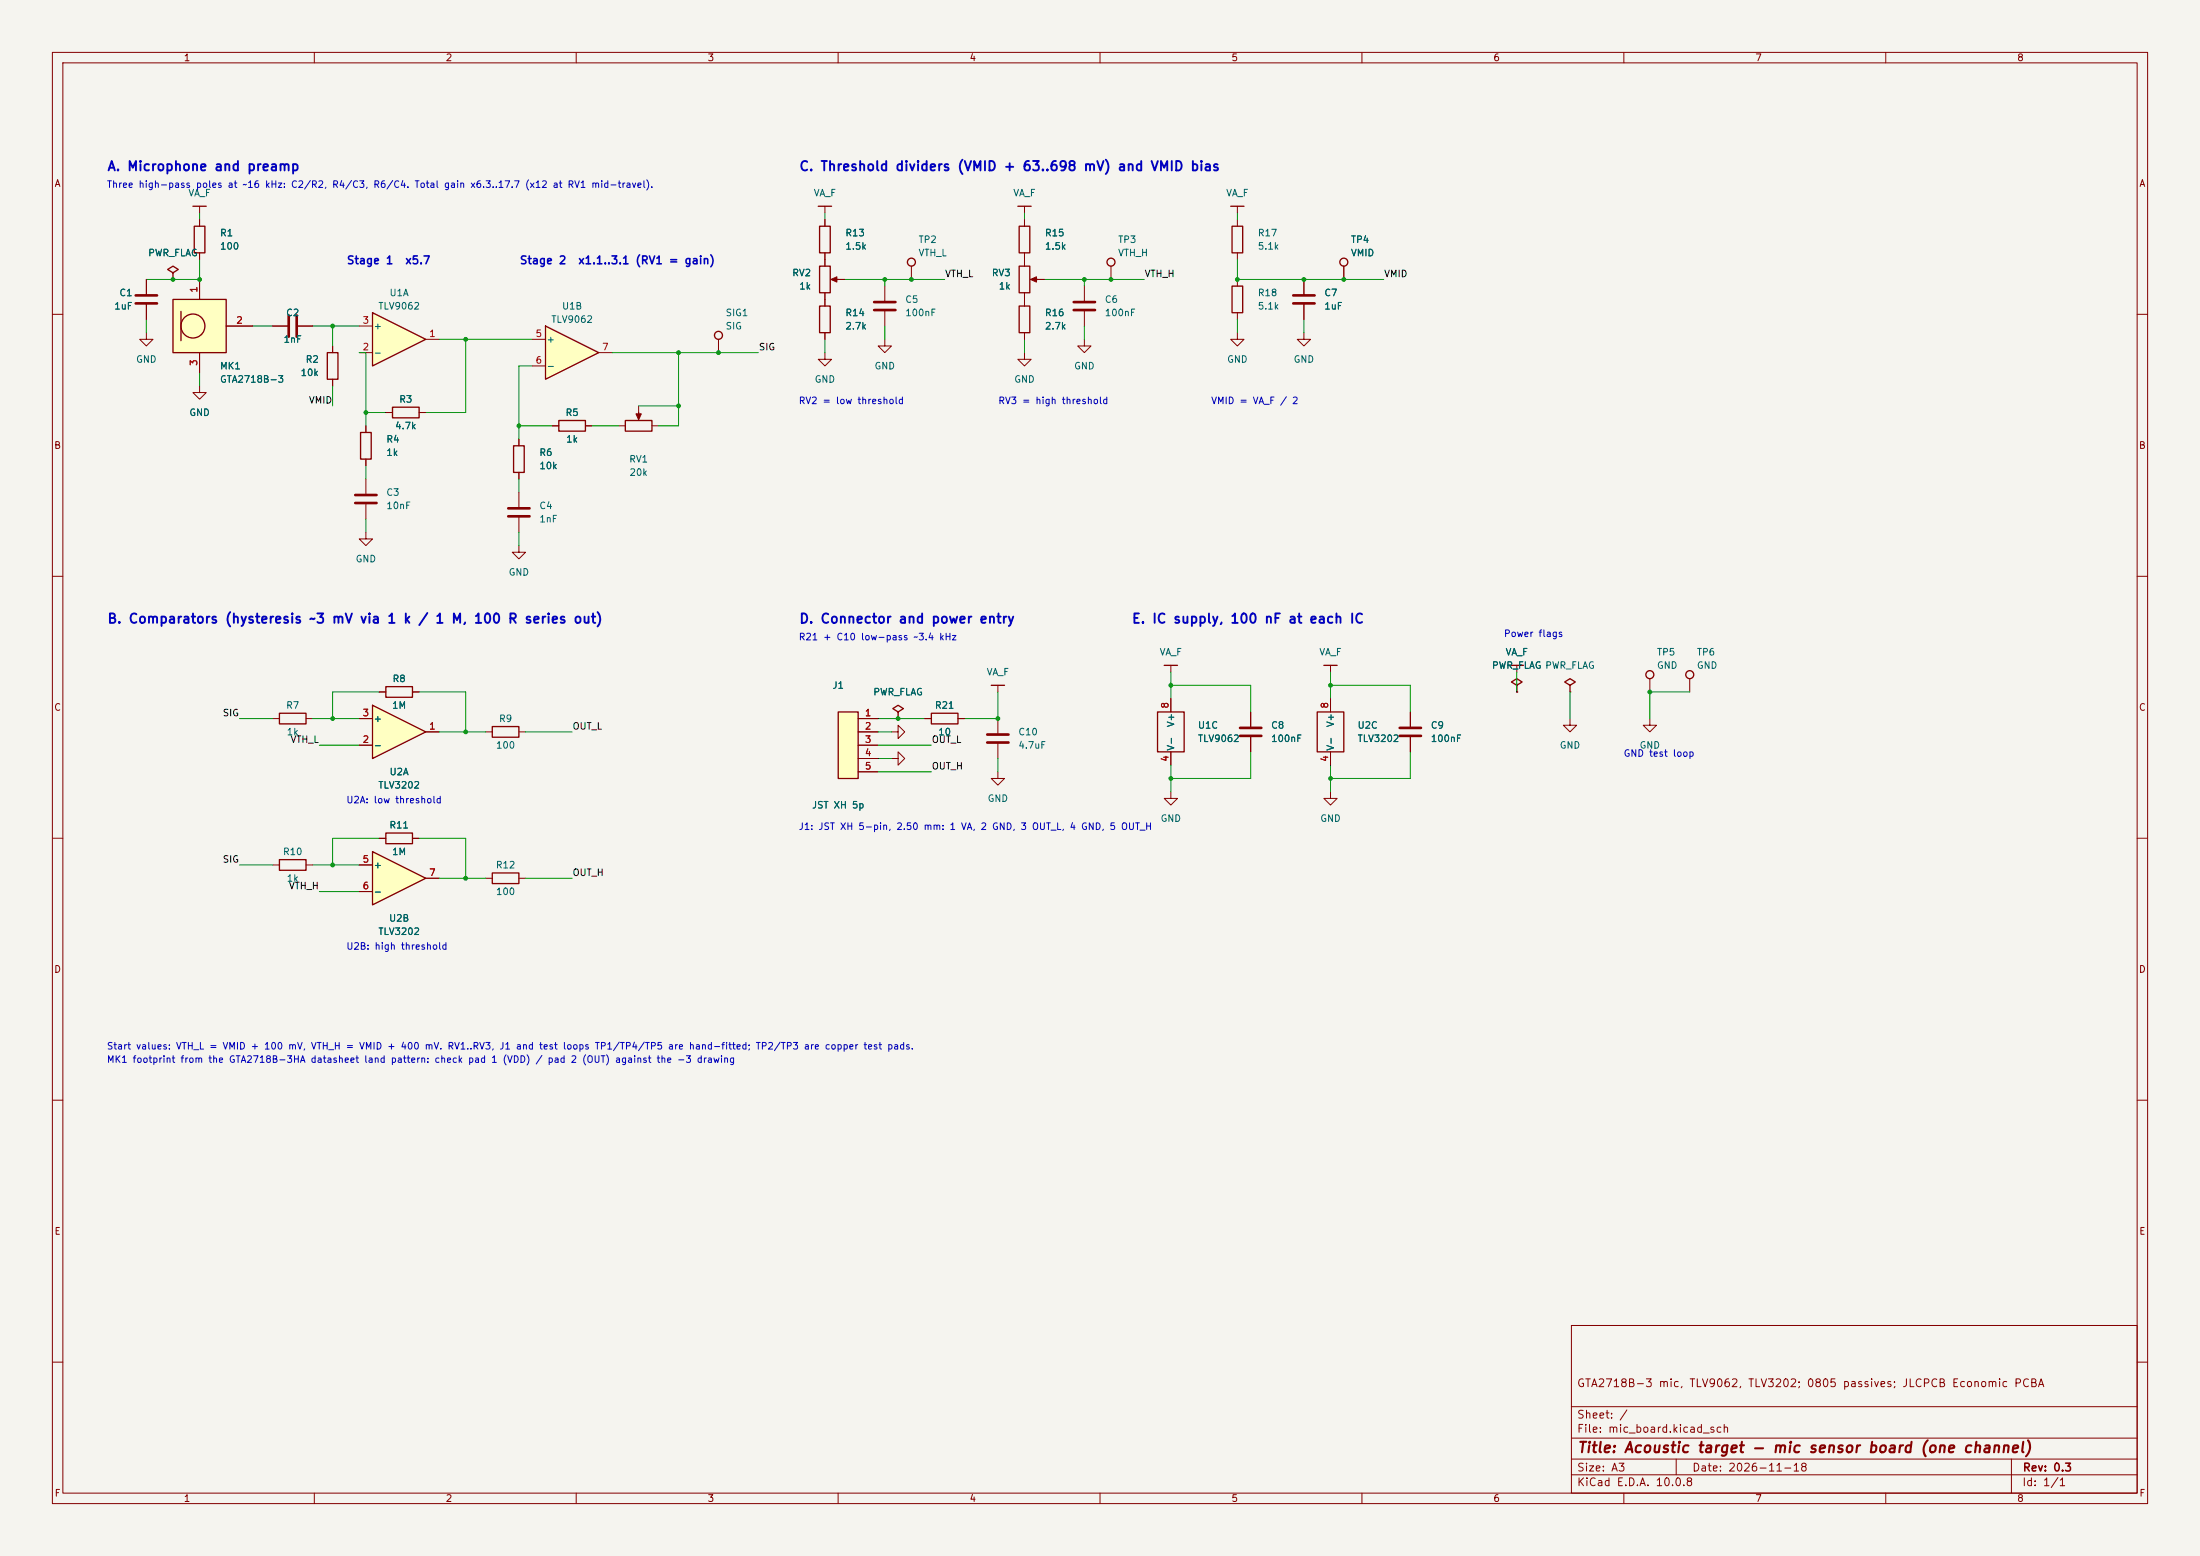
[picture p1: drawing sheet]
<svg xmlns="http://www.w3.org/2000/svg" width="420mm" height="297mm" viewBox="0 0 420 297" stroke-linecap="round" stroke-linejoin="round" font-family="sans-serif">
<path d="M0 0h420v297h-420z" fill="#f5f4ef" stroke="#f5f4ef" stroke-width=".19"/>
<g fill="none" stroke="#840000" stroke-width=".19">
<path d="M10 10h400v277h-400zM12 12h396v273h-396zM60 10v2M110 10v2M160 10v2M210 10v2M260 10v2M310 10v2M360 10v2M10 60h2M73.7 78.7h1.2M80 78.7h1.3"/>
<path d="M408 60h2M10 110h2M408 110h2M170.2 139.7h1.2v-1.3l1.3 1.3-1.3 1.3v-1.3M10 160h2M408 160h2M10 210h2M408 210h2M300 253h108v32h-108zM10 260h2M300 278.5h108M300 274.5h108"/>
<path d="M300 268.5h108M320 278.5v3M384 278.5v6.5M408 260h2M60 285v2M110 285v2M160 285v2M210 285v2M260 285v2M300 281.5h108M310 285v2M360 285v2"/>
</g>
<path d="M74.9 77.7h5.1v2.1h-5.1z" fill="none" stroke="#840000" stroke-width=".25"/>
<path d="M71.1 59.7l10.2 5.1-10.2 5.1z" fill="#ffffc2"/>
<g fill="none" stroke="#840000" stroke-width=".25">
<path d="M71.1 59.7l10.2 5.1-10.2 5.1zM68.8 82.6h2.1v5h-2.1z"/>
<circle cx="315" cy="128.8" r=".76"/>
<circle cx="322.6" cy="128.8" r=".76"/>
</g>
<path d="M68.6 67.3h2.5M68.6 62.2h2.5M81.3 64.8h2.5M69.8 81.3v1.3M69.8 87.6v1.3M69.8 91.4v3.1M69.8 96v3.1M69.8 101.6v1.3h1.3l-1.3 1.2-1.2-1.2h1.2M315 137.2v1.2h1.2l-1.2 1.3-1.3-1.3h1.3M315 129.5v2.6M322.6 129.5v2.6M190.5 147.3v1.3h1.3l-1.3 1.3-1.3-1.3h1.3" fill="none" stroke="#840000" stroke-width=".19"/>
<path d="M67.8 94.5h4.1M67.8 96h4.1" fill="none" stroke="#840000" stroke-width=".51"/>
<path d="M160 135.9h3.8v12.7h-3.8z" fill="#ffffc2"/>
<path d="M36.8 39.4h2.6M98 85.1h2.1v5.1h-2.1zM160 135.9h3.8v12.7h-3.8zM171.4 135.9l1.1-.6-1.1-.7-1 .7 1 .6v1.3" fill="none" stroke="#840000" stroke-width=".25"/>
<g fill="none" stroke="#840000" stroke-width=".19">
<path d="M38.1 39.4v1.2M99.1 83.8v1.3M99.1 90.2v1.2M99.1 94v3M99.1 98.6v3M99.1 104.1v1.3h1.2l-1.2 1.3-1.3-1.3h1.3M163.8 137.2h3.8M163.8 139.7h3.8M171.4 137.2h.1M190.5 137.2v3M163.8 142.2h3.8M163.8 144.8h3.8"/>
<path d="M163.8 147.3h3.8M170.2 144.8h1.2v-1.3l1.3 1.3-1.3 1.3v-1.3M190.5 141.7v3.1"/>
</g>
<path d="M97 97h4.1M97 98.6h4.1M188.5 140.2h4M188.5 141.7h4" fill="none" stroke="#840000" stroke-width=".51"/>
<path d="M104.1 62.2l10.2 5.1-10.2 5.1z" fill="#ffffc2"/>
<path d="M33 52.1l1-.7-1-.6-1 .6 1 .7v1.2M104.1 62.2l10.2 5.1-10.2 5.1zM121.9 78.7v1.1M106.7 80.3h5.1v2h-5.1zM119.4 80.3h5.1v2h-5.1zM221 135.9h5.1v7.6h-5.1zM289.6 130.8l1-.6-1-.7-1.1 .7 1.1 .6v1.3M299.7 130.8l1-.6-1-.7-1 .7 1 .6v1.3M53.3 164.1h5.1v2h-5.1z" fill="none" stroke="#840000" stroke-width=".25"/>
<g fill="none" stroke="#840000" stroke-width=".19">
<path d="M33 53.3h.1M248.9 53.3v3.1M248.9 57.9v3.1M101.6 64.8h2.5M101.6 69.9h2.5M114.3 67.3h2.5M121.9 77.5v1.2M248.9 63.5v1.3h1.3l-1.3 1.2-1.3-1.2h1.3M105.4 81.3h1.3M111.8 81.3h1.2M118.1 81.3h1.3M124.5 81.3h1.2"/>
<path d="M223.5 133.4v2.5M238.8 135.9v3M289.6 132.1h.1M299.7 137.2v1.2h1.3l-1.3 1.3-1.3-1.3h1.3M299.7 132.1h.1M223.5 151.1v1.3h1.3l-1.3 1.3-1.3-1.3h1.3M223.5 143.5v2.6M238.8 140.5v3M52.1 165.1h1.2M58.4 165.1h1.3"/>
</g>
<path d="M121.4 79h1l-.5 1.1z" fill="#840000" stroke="#840000" stroke-width=".19"/>
<path d="M246.9 56.4h4.1M246.9 57.9h4.1M236.7 138.9h4.1M236.7 140.5h4.1" fill="none" stroke="#840000" stroke-width=".51"/>
<path d="M71.1 162.6l10.2 5-10.2 5.1z" fill="#ffffc2"/>
<g fill="none" stroke="#840000" stroke-width=".25">
<path d="M156.2 39.4h2.5M194.3 39.4h2.5M37.1 43.2h2v5.1h-2zM194.6 58.4h2v5.1h-2zM194.6 43.2h2v5.1h-2zM194.6 50.8h2v5.1h-2zM197.1 53.3h1M62.5 67.3h2v5.1h-2zM53.3 136.1h5.1v2.1h-5.1zM73.7 131.1h5v2h-5zM94 138.7h5.1v2h-5.1zM177.8 136.1h5.1v2.1h-5.1z"/>
<path d="M189.2 130.8h2.6M222.2 127h2.6M251.5 135.9h5v7.6h-5zM252.7 127h2.6M288.3 127h2.5M73.7 159h5v2h-5zM71.1 162.6l10.2 5-10.2 5.1zM94 166.6h5.1v2.1h-5.1z"/>
<circle cx="174" cy="50" r=".76"/>
<circle cx="212.1" cy="50" r=".76"/>
<circle cx="256.5" cy="50" r=".76"/>
<circle cx="137.2" cy="64" r=".76"/>
</g>
<g fill="none" stroke="#840000" stroke-width=".19">
<path d="M157.5 39.4v1.2M195.6 39.4v1.2M27.9 53.3v3.1M27.9 57.9v3.1M38.1 41.9v1.3M38.1 48.3v1.2M174 50.8v2.5M195.6 41.9v1.3M195.6 48.3v2.5M195.6 55.9v2.5M198.1 53.3h1.3M207 54.6v3.1"/>
<path d="M207 59.2v3M212.1 50.8v2.5M256.5 50.8v2.5M27.9 63.5v1.3h1.3l-1.3 1.2-1.2-1.2h1.2M63.5 66v1.3M63.5 72.4v1.3M137.2 64.8v2.5M195.6 67.3v1.3h1.2l-1.2 1.3-1.3-1.3h1.3M195.6 63.5v1.3M207 64.8v1.2h1.3l-1.3 1.3-1.3-1.3h1.3M236.2 63.5v1.3h1.3l-1.3 1.2-1.3-1.2h1.3M52.1 137.2h1.2"/>
<path d="M58.4 137.2h1.3M72.4 132.1h1.3M78.7 132.1h1.3M92.7 139.7h1.3M99.1 139.7h1.2M176.5 137.2h1.3M182.9 137.2h1.2M190.5 130.8v1.3M223.5 127v1.3M254 127v1.3M254 133.4v2.5M269.2 135.9v3"/>
<path d="M289.6 127v1.3M254 143.5v2.6M269.2 140.5v3M68.6 165.1h2.5M68.6 170.2h2.5M72.4 160h1.3M78.7 160h1.3M81.3 167.6h2.5M92.7 167.6h1.3M99.1 167.6h1.2"/>
</g>
<path d="M25.9 56.4h4.1M25.9 57.9h4.1M205 57.7h4M205 59.2h4M267.2 138.9h4.1M267.2 140.5h4.1" fill="none" stroke="#840000" stroke-width=".51"/>
<path d="M196.7 53.3l1.2-.5v1z" fill="#840000" stroke="#840000" stroke-width=".19"/>
<path d="M71.1 134.6l10.2 5.1-10.2 5.1z" fill="#ffffc2"/>
<path d="M156.5 50.8h2v5.1h-2zM156.5 43.2h2v5.1h-2zM159 53.3h1M71.1 134.6l10.2 5.1-10.2 5.1z" fill="none" stroke="#840000" stroke-width=".25"/>
<path d="M157.5 41.9v1.3M157.5 48.3v2.5M157.5 55.9v1.3M160 53.3h1.3M38.1 73.7v1.2h1.3l-1.3 1.3-1.3-1.3h1.3M68.6 137.2h2.5M81.3 139.7h2.5M68.6 142.2h2.5M254 151.1v1.3h1.3l-1.3 1.3-1.3-1.3h1.3" fill="none" stroke="#840000" stroke-width=".19"/>
<path d="M158.6 53.3l1.2-.5v1z" fill="#840000" stroke="#840000" stroke-width=".19"/>
<path d="M33 57.2h10.2v10.1h-10.2z" fill="#ffffc2"/>
<g fill="none" stroke="#840000" stroke-width=".25">
<path d="M234.9 39.4h2.6M33 57.2h10.2v10.1h-10.2zM34.5 59.4v5.6M156.5 58.4h2v5.1h-2zM235.2 43.2h2v5.1h-2zM235.2 54.6h2v5.1h-2z"/>
<circle cx="36.8" cy="62.2" r="2.29"/>
</g>
<g fill="none" stroke="#840000" stroke-width=".19">
<path d="M236.2 39.4v1.2M27.9 53.3v3.1M27.9 57.9v3.1M33 53.3h.1M38.1 41.9v1.3M38.1 48.3v1.2M38.1 53.3v3.9M157.5 41.9v1.3M157.5 48.3v2.5M157.5 55.9v2.5M160 53.3h1.3M168.9 54.6v3.1"/>
<path d="M168.9 59.2v3M195.6 41.9v1.3M195.6 48.3v2.5M195.6 55.9v2.5M198.1 53.3h1.3M236.2 41.9v1.3M236.2 48.3v1.2M236.2 53.3v1.3M236.2 59.7v1.3M248.9 53.3v3.1M248.9 57.9v3.1M256.5 50.8v2.5"/>
<path d="M38.1 67.3v3.8M43.2 62.2h5.1M52.1 62.2h3M56.6 62.2h3.1M63.5 66v1.3M63.5 72.4v1.3M73.7 78.7h1.2M80 78.7h1.3M157.5 67.3v1.3h1.2l-1.2 1.3-1.3-1.3h1.3M157.5 63.5v1.3M168.9 64.8v1.2h1.3l-1.3 1.3-1.3-1.3h1.3M195.6 63.5v1.3"/>
<path d="M69.8 81.3v1.3M69.8 87.6v1.3M99.1 83.8v1.3M99.1 90.2v1.2M105.4 81.3h1.3M111.8 81.3h1.2M68.6 137.2h2.5M72.4 132.1h1.3M78.7 132.1h1.3M81.3 139.7h2.5M163.8 139.7h3.8M163.8 137.2h3.8"/>
<path d="M171.4 137.2h.1M176.5 137.2h1.3M182.9 137.2h1.2M223.5 133.4v2.5M238.8 135.9v3M254 133.4v2.5M269.2 135.9v3M289.6 132.1h.1M68.6 142.2h2.5M163.8 142.2h3.8M163.8 144.8h3.8M163.8 147.3h3.8"/>
<path d="M223.5 143.5v2.6M238.8 140.5v3M254 143.5v2.6M269.2 140.5v3M68.6 165.1h2.5M68.6 170.2h2.5M72.4 160h1.3M78.7 160h1.3M81.3 167.6h2.5"/>
</g>
<path d="M166.9 57.7h4M166.9 59.2h4M55.1 60.2v4.1M56.6 60.2v4.1" fill="none" stroke="#840000" stroke-width=".51"/>
<g fill="none" stroke="#009600" stroke-width=".19">
<path d="M38.1 40.6v1.3M38.1 49.5v3.8h-10.2M157.5 40.6v1.3M161.3 53.3h19M168.9 53.3v1.3M195.6 40.6v1.3M199.4 53.3h19M207 53.3v1.3M236.2 49.5v3.8h28M236.2 40.6v1.3M27.9 61v2.5M38.1 71.1v2.6"/>
<path d="M48.3 62.2h3.8M59.7 62.2h8.9M63.5 62.2v3.8M63.5 73.7v3.8M68.6 67.3h1.2v14M69.8 78.7h3.9M83.8 64.8h17.8M88.9 64.8v13.9h-7.6M101.6 69.9h-2.5v13.9M116.8 67.3h28M121.9 77.5h7.6M129.5 67.3v14h-3.8"/>
<path d="M157.5 64.8v2.5M168.9 62.2v2.6M195.6 64.8v2.5M207 62.2v2.6M236.2 61v2.5M248.9 61v2.5M69.8 88.9v2.5M69.8 99.1v2.5M99.1 81.3h6.3M99.1 91.4v2.6M113 81.3h5.1M99.1 101.6v2.5"/>
<path d="M45.7 137.2h6.4M59.7 137.2h8.9M72.4 132.1h-8.9v5.1M80 132.1h8.9v7.6M83.8 139.7h8.9M100.3 139.7h8.9M167.6 139.7h2.6M167.6 137.2h8.9M190.5 132.1v5.1h-6.4M223.5 128.3v5.1M223.5 130.8h15.3v5.1M254 128.3v5.1"/>
<path d="M254 130.8h15.2v5.1M289.6 128.3v3.8M299.7 132.1v5.1M322.6 132.1h-7.6v5.1M61 142.2h7.6M167.6 142.2h10.2M167.6 144.8h2.6M167.6 147.3h10.2M190.5 144.8v2.5M223.5 146.1v5M238.8 143.5v5.1h-15.3M254 146.1v5"/>
<path d="M269.2 143.5v5.1h-15.2M45.7 165.1h6.4M59.7 165.1h8.9M61 170.2h7.6M72.4 160h-8.9v5.1M80 160h8.9v7.6M83.8 167.6h8.9M100.3 167.6h8.9"/>
</g>
<g fill="#009600">
<circle cx="212.1" cy="53.3" r=".46"/>
<circle cx="236.2" cy="53.3" r=".46"/>
<circle cx="207" cy="53.3" r=".46"/>
<circle cx="168.9" cy="53.3" r=".46"/>
<circle cx="174" cy="53.3" r=".46"/>
<circle cx="129.5" cy="77.5" r=".46"/>
<circle cx="88.9" cy="64.8" r=".46"/>
<circle cx="99.1" cy="81.3" r=".46"/>
<circle cx="129.5" cy="67.3" r=".46"/>
<circle cx="137.2" cy="67.3" r=".46"/>
<circle cx="254" cy="130.8" r=".46"/>
<circle cx="256.5" cy="53.3" r=".46"/>
<circle cx="248.9" cy="53.3" r=".46"/>
<circle cx="315" cy="132.1" r=".46"/>
<circle cx="254" cy="148.6" r=".46"/>
<circle cx="63.5" cy="137.2" r=".46"/>
<circle cx="88.9" cy="139.7" r=".46"/>
<circle cx="88.9" cy="167.6" r=".46"/>
<circle cx="63.5" cy="165.1" r=".46"/>
<circle cx="190.5" cy="137.2" r=".46"/>
<circle cx="223.5" cy="130.8" r=".46"/>
<circle cx="223.5" cy="148.6" r=".46"/>
<circle cx="171.4" cy="137.2" r=".46"/>
<circle cx="33" cy="53.3" r=".46"/>
<circle cx="63.5" cy="62.2" r=".46"/>
<circle cx="69.8" cy="78.7" r=".46"/>
<circle cx="38.1" cy="53.3" r=".46"/>
</g>
<text font-size="2" fill="#840000" x="301" y="277.8">Title: Acoustic target - mic sensor board (one channel)</text>
<g font-size="1.8" fill="#0000c2">
<text x="20.4" y="33.1">A. Microphone and preamp</text>
<text x="152.5" y="33.1">C. Threshold dividers (VMID + 63..698 mV) and VMID bias</text>
<text x="20.4" y="119.4">B. Comparators (hysteresis ~3 mV via 1 k / 1 M, 100 R series out)</text>
<text x="152.5" y="119.4">D. Connector and power entry</text>
<text x="216" y="119.4">E. IC supply, 100 nF at each IC</text>
</g>
<g font-size="1.5" fill="#0000c2">
<text x="66.1" y="50.8">Stage 1</text>
<text x="77.2" y="50.8">x5.7</text>
<text x="99.1" y="50.8">Stage 2</text>
<text x="110.3" y="50.8">x1.1..3.1 (RV1 = gain)</text>
</g>
<g font-size="1.5" fill="#840000">
<text x="300.9" y="265.1">GTA2718B-3 mic, TLV9062, TLV3202; 0805 passives; JLCPCB Economic PCBA</text>
<text x="300.9" y="273.8">File: mic_board.kicad_sch</text>
<text x="300.9" y="271.1">Sheet: /</text>
<text x="300.9" y="281.2">Size: A3</text>
<text x="322.9" y="281.2">Date: 2026-11-18</text>
<text x="386" y="281.2">Rev: 0.3</text>
<text x="300.9" y="284">KiCad E.D.A. 10.0.8</text>
<text x="385.9" y="284">Id: 1/1</text>
</g>
<g font-size="1.3" fill="#840000">
<text x="35" y="12">1</text>
<text x="85" y="12">2</text>
<text x="135" y="12">3</text>
<text x="185" y="12">4</text>
<text x="235" y="12">5</text>
<text x="285" y="12">6</text>
<text x="335" y="12">7</text>
<text x="385" y="12">8</text>
<text x="10.3" y="36">A</text>
<text x="408.3" y="36">A</text>
<text x="10.2" y="86">B</text>
<text x="408.2" y="86">B</text>
<text x="10.2" y="136">C</text>
<text x="408.2" y="136">C</text>
<text x="10.2" y="186">D</text>
<text x="408.2" y="186">D</text>
<text x="10.3" y="236">E</text>
<text x="408.3" y="236">E</text>
<text x="10.3" y="286">F</text>
<text x="35" y="287">1</text>
<text x="85" y="287">2</text>
<text x="135" y="287">3</text>
<text x="185" y="287">4</text>
<text x="235" y="287">5</text>
<text x="285" y="287">6</text>
<text x="335" y="287">7</text>
<text x="385" y="287">8</text>
<text x="408.3" y="286">F</text>
</g>
<g font-size="1.3" fill="#0000c2">
<text x="20.3" y="36.2">Three high-pass poles at ~16 kHz: C2/R2, R4/C3, R6/C4. Total gain x6.3..17.7 (x12 at RV1 mid-travel).</text>
<text x="152.4" y="77.4">RV2 = low threshold</text>
<text x="190.5" y="77.4">RV3 = high threshold</text>
<text x="231.1" y="77.4">VMID = VA_F / 2</text>
<text x="152.4" y="122.5">R21 + C10 low-pass ~3.4 kHz</text>
<text x="287" y="121.9">Power flags</text>
<text x="309.9" y="144.8">GND test loop</text>
<text x="66" y="153.6">U2A: low threshold</text>
<text x="152.4" y="158.7">J1: JST XH 5-pin, 2.50 mm: 1 VA, 2 GND, 3 OUT_L, 4 GND, 5 OUT_H</text>
<text x="66" y="181.6">U2B: high threshold</text>
<text x="20.3" y="203.2">MK1 footprint from the GTA2718B-3HA datasheet land pattern: check pad 1 (VDD) / pad 2 (OUT) against the -3 drawing</text>
<text x="20.3" y="200.6">Start values: VTH_L = VMID + 100 mV, VTH_H = VMID + 400 mV. RV1..RV3, J1 and test loops TP1/TP4/TP5 are hand-fitted; TP2/TP3 are copper test pads.</text>
</g>
<g font-size="1.3" fill="#006464">
<text x="35.9" y="37.8">VA_F</text>
<text x="155.2" y="37.8">VA_F</text>
<text x="193.3" y="37.8">VA_F</text>
<text x="234" y="37.8">VA_F</text>
<text x="41.9" y="45.4">R1</text>
<text x="41.9" y="48">100</text>
<text x="161.3" y="45.4">R13</text>
<text x="161.3" y="48">1.5k</text>
<text x="175.2" y="46.7">TP2</text>
<text x="199.4" y="45.4">R15</text>
<text x="199.4" y="48">1.5k</text>
<text x="213.3" y="46.7">TP3</text>
<text x="240" y="45.4">R17</text>
<text x="240" y="48">5.1k</text>
<text x="257.8" y="46.7">TP4</text>
<text x="28.2" y="49.2">PWR_FLAG</text>
<text x="151.1" y="53">RV2</text>
<text x="175.2" y="49.2">VTH_L</text>
<text x="189.2" y="53">RV3</text>
<text x="213.3" y="49.2">VTH_H</text>
<text x="257.8" y="49.2">VMID</text>
<text x="21.7" y="59.4">1uF</text>
<text x="22.7" y="56.8">C1</text>
<text x="72.1" y="59.4">TLV9062</text>
<text x="74.3" y="56.8">U1A</text>
<text x="107.2" y="59.4">U1B</text>
<text x="152.5" y="55.6">1k</text>
<text x="172.7" y="58.1">C5</text>
<text x="190.6" y="55.6">1k</text>
<text x="210.8" y="58.1">C6</text>
<text x="240" y="56.8">R18</text>
<text x="240" y="59.4">5.1k</text>
<text x="252.7" y="56.8">C7</text>
<text x="252.7" y="59.4">1uF</text>
<text x="54" y="65.7">1nF</text>
<text x="54.5" y="60.7">C2</text>
<text x="71.2" y="63.2">+</text>
<text x="104.2" y="65.7">+</text>
<text x="105.1" y="61.9">TLV9062</text>
<text x="138.4" y="60.7">SIG1</text>
<text x="138.4" y="63.2">SIG</text>
<text x="161.3" y="60.7">R14</text>
<text x="161.3" y="63.2">2.7k</text>
<text x="172.7" y="60.7">100nF</text>
<text x="199.4" y="60.7">R16</text>
<text x="199.4" y="63.2">2.7k</text>
<text x="210.8" y="60.7">100nF</text>
<text x="25.9" y="69.5">GND</text>
<text x="41.9" y="70.8">MK1</text>
<text x="58.2" y="69.5">R2</text>
<text x="71.2" y="68.3">-</text>
<text x="104.2" y="70.8">-</text>
<text x="166.8" y="70.8">GND</text>
<text x="204.9" y="70.8">GND</text>
<text x="234.2" y="69.5">GND</text>
<text x="246.9" y="69.5">GND</text>
<text x="41.9" y="73.4">GTA2718B-3</text>
<text x="57.3" y="72.1">10k</text>
<text x="76.1" y="77.2">R3</text>
<text x="155.4" y="73.4">GND</text>
<text x="193.5" y="73.4">GND</text>
<text x="36" y="79.7">GND</text>
<text x="75.3" y="82.2">4.7k</text>
<text x="107.9" y="79.7">R5</text>
<text x="73.6" y="84.8">R4</text>
<text x="73.6" y="87.3">1k</text>
<text x="102.9" y="87.3">R6</text>
<text x="102.9" y="89.9">10k</text>
<text x="108" y="84.8">1k</text>
<text x="120" y="88.6">RV1</text>
<text x="73.6" y="94.9">C3</text>
<text x="120.1" y="91.1">20k</text>
<text x="73.6" y="97.5">10nF</text>
<text x="102.9" y="97.5">C4</text>
<text x="102.9" y="100">1nF</text>
<text x="67.8" y="107.6">GND</text>
<text x="97" y="110.2">GND</text>
<text x="221.3" y="125.4">VA_F</text>
<text x="251.8" y="125.4">VA_F</text>
<text x="287.3" y="125.4">VA_F</text>
<text x="316.2" y="125.4">TP5</text>
<text x="323.8" y="125.4">TP6</text>
<text x="74.8" y="130.5">R8</text>
<text x="158.8" y="131.8">J1</text>
<text x="188.3" y="129.2">VA_F</text>
<text x="284.7" y="128">PWR_FLAG PWR_FLAG</text>
<text x="284.7" y="128">PWR_FLAG</text>
<text x="316.2" y="128">GND</text>
<text x="323.8" y="128">GND</text>
<text x="54.5" y="135.6">R7</text>
<text x="74.7" y="135.6">1M</text>
<text x="166.6" y="133">PWR_FLAG</text>
<text x="178.4" y="135.6">R21</text>
<text x="54.6" y="140.7">1k</text>
<text x="71.2" y="143.2">-</text>
<text x="71.2" y="138.1">+</text>
<text x="94.6" y="143.2">100</text>
<text x="95.2" y="138.1">R9</text>
<text x="179" y="140.7">10</text>
<text x="194.3" y="140.7">C10</text>
<text x="194.3" y="143.2">4.7uF</text>
<text x="224.5" y="143.4" transform="rotate(-90 224.5 143.4)">V-</text>
<text x="224.5" y="138.9" transform="rotate(-90 224.5 138.9)">V+</text>
<text x="228.6" y="139.4">U1C</text>
<text x="228.6" y="141.9">TLV9062</text>
<text x="242.6" y="139.4">C8</text>
<text x="242.6" y="141.9">100nF</text>
<text x="255" y="143.4" transform="rotate(-90 255 143.4)">V-</text>
<text x="255" y="138.9" transform="rotate(-90 255 138.9)">V+</text>
<text x="259.1" y="139.4">U2C</text>
<text x="259.1" y="141.9">TLV3202</text>
<text x="273" y="139.4">C9</text>
<text x="273" y="141.9">100nF</text>
<text x="297.7" y="143.2">GND</text>
<text x="312.9" y="143.2">GND</text>
<text x="74.3" y="148.3">U2A</text>
<text x="72.1" y="150.8">TLV3202</text>
<text x="154.9" y="154.6">JST XH 5p</text>
<text x="188.4" y="153.4">GND</text>
<text x="74.2" y="158.4">R11</text>
<text x="221.5" y="157.2">GND</text>
<text x="251.9" y="157.2">GND</text>
<text x="53.9" y="163.5">R10</text>
<text x="71.2" y="166.1">+</text>
<text x="74.7" y="163.5">1M</text>
<text x="94.5" y="166.1">R12</text>
<text x="54.6" y="168.6">1k</text>
<text x="71.2" y="171.1">-</text>
<text x="94.6" y="171.1">100</text>
<text x="72.1" y="178.8">TLV3202</text>
<text x="74.2" y="176.2">U2B</text>
</g>
<g font-size="1.3" fill="#0f0f0f">
<text x="180.3" y="53.2">VTH_L</text>
<text x="218.4" y="53.2">VTH_H</text>
<text x="264.1" y="53.2">VMID</text>
<text x="144.8" y="67.2">SIG</text>
<text x="58.9" y="77.3">VMID</text>
<text x="42.4" y="137">SIG</text>
<text x="55.4" y="142.1">VTH_L</text>
<text x="109.2" y="139.6">OUT_L</text>
<text x="177.8" y="142.1">OUT_L</text>
<text x="177.8" y="147.2">OUT_H</text>
<text x="42.4" y="165">SIG</text>
<text x="109.2" y="167.5">OUT_H</text>
<text x="55" y="170.1">VTH_H</text>
</g>
<g font-size="1.3" fill="#a90000">
<text x="38" y="56" transform="rotate(-90 38 56)">1</text>
<text x="45" y="62.1">2</text>
<text x="69.1" y="62.1">3</text>
<text x="81.8" y="64.6">1</text>
<text x="102.1" y="64.6">5</text>
<text x="38" y="69.9" transform="rotate(-90 38 69.9)">3</text>
<text x="69.1" y="67.2">2</text>
<text x="102.1" y="69.7">6</text>
<text x="114.8" y="67.2">7</text>
<text x="69.1" y="137">3</text>
<text x="165" y="137">1</text>
<text x="223.4" y="135.4" transform="rotate(-90 223.4 135.4)">8</text>
<text x="253.9" y="135.4" transform="rotate(-90 253.9 135.4)">8</text>
<text x="69.1" y="142.1">2</text>
<text x="81.8" y="139.6">1</text>
<text x="165" y="139.6">2</text>
<text x="165" y="142.1">3</text>
<text x="165" y="144.6">4</text>
<text x="165" y="147.2">5</text>
<text x="223.4" y="145.5" transform="rotate(-90 223.4 145.5)">4</text>
<text x="253.9" y="145.5" transform="rotate(-90 253.9 145.5)">4</text>
<text x="69.1" y="165">5</text>
<text x="81.8" y="167.5">7</text>
<text x="69.1" y="170">6</text>
</g>
</svg>
